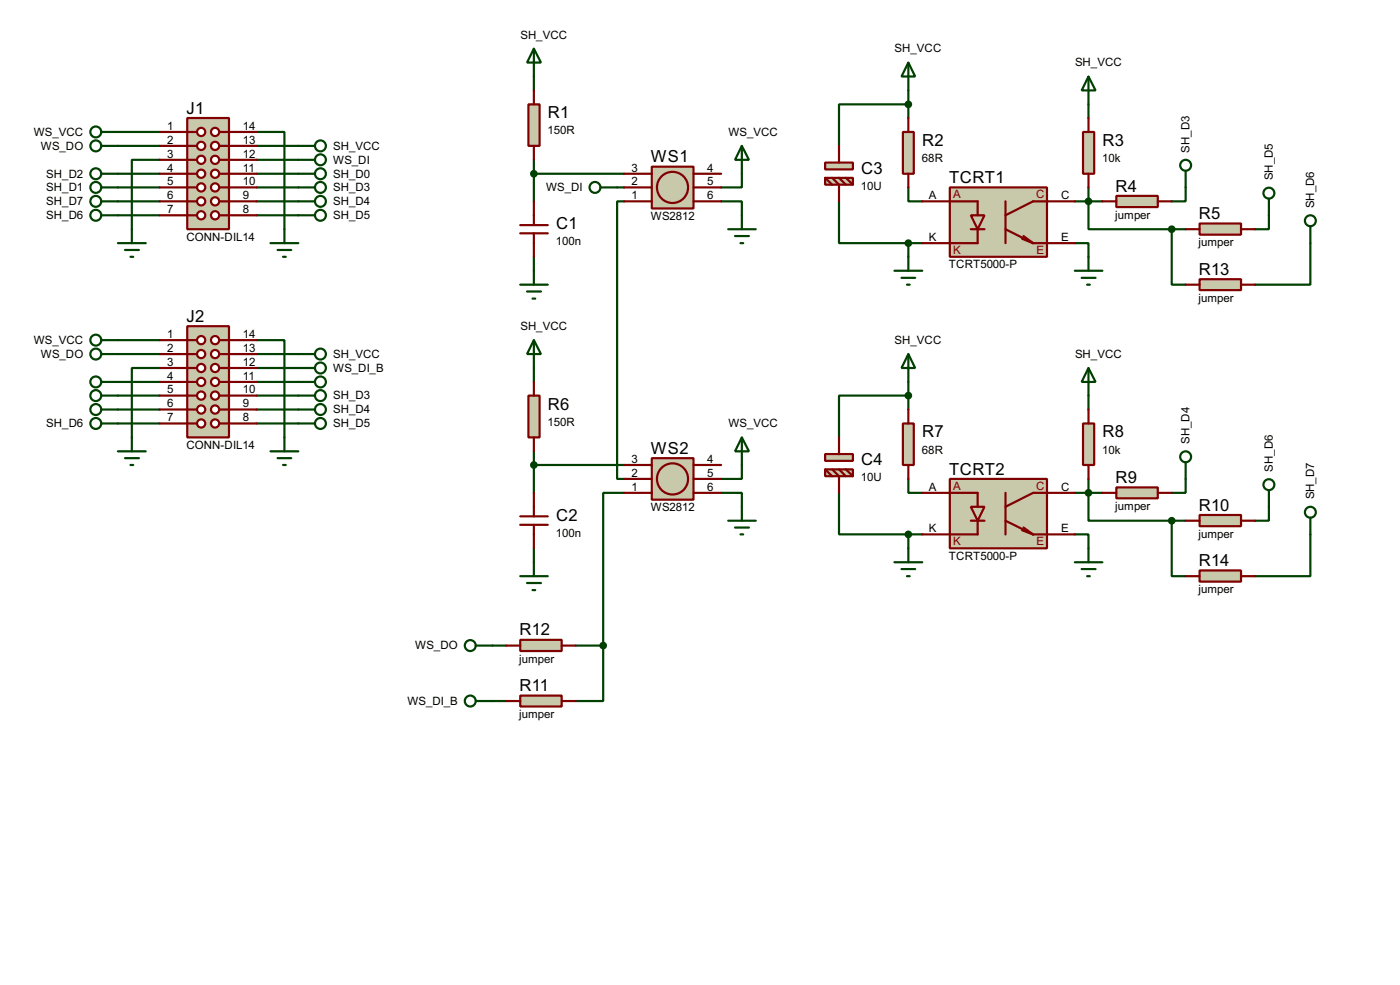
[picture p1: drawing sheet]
<svg xmlns="http://www.w3.org/2000/svg" width="256mm" height="180mm" viewBox="0 0 256 180" stroke-linecap="round" stroke-linejoin="round" font-family="sans-serif">
<g fill="none" stroke="#004000" stroke-width=".4">
<path d="M97.8 14v2.6M166.4 19.1h-12.7v7.6M166.4 16.6v5M199.4 19.1v2.5M21.6 31.8h7.7M21.6 34.3h7.7M21.6 36.9h7.7M21.6 24.2h7.7M21.6 26.7h7.7M21.6 39.4h7.7M29.3 29.3h-5.1v12.7M47 24.2h5.1v17.8"/>
<path d="M47 31.8h7.7M47 34.3h7.7M47 36.9h7.7M47 26.7h7.7M47 29.3h7.7M47 39.4h7.7M97.8 29.3v7.6M97.8 31.8h16.6M113.1 34.3h1.3M114.4 36.9h-1.3v50.8h1.3M132.1 36.9h3.8v2.5M135.9 31.8v2.5h-3.8"/>
<path d="M153.7 36.9v7.6h12.7M166.4 34.3v2.6h2.6M196.9 36.9h5.1M199.4 34.3v7.7h15.3M217.2 34.3v2.6h-2.5M232.5 39.4v2.6h-2.6M97.8 47v2.6M166.4 44.5v2.5M166.4 44.5h2.6M196.9 44.5h2.5v2.5M214.7 42v10.1h2.5M214.7 42h2.5"/>
<path d="M240.1 44.5v7.6h-10.2M21.6 62.3h7.7M21.6 64.8h7.7M21.6 69.9h7.7M21.6 72.4h7.7M21.6 75h7.7M21.6 77.5h7.7M29.3 67.4h-5.1v12.7M47 62.3h5.1v17.8M47 64.8h7.7M47 69.9h7.7M47 67.4h7.7"/>
<path d="M47 72.4h7.7M47 75h7.7M47 77.5h7.7M97.8 67.4v2.5M166.4 72.4h-12.7v7.7M166.4 69.9v5.1M199.4 72.4v2.6M97.8 82.6v7.6M97.8 85.1h16.6M114.4 90.2h-3.9v28M132.1 90.2h3.8v2.6M135.9 85.1v2.6h-3.8"/>
<path d="M153.7 90.2v7.6h12.7M166.4 87.7v2.5h2.6M166.4 97.8v2.6M166.4 97.8h2.6M196.9 97.8h2.5v2.6M196.9 90.2h5.1M199.4 87.7v7.6h15.3M214.7 95.3v10.2h2.5M214.7 95.3h2.5M217.2 87.7v2.5h-2.5M232.5 92.8v2.5h-2.6M240.1 97.8v7.7h-10.2"/>
<path d="M90.2 118.2h2.6M97.8 100.4v2.5M105.5 118.2h5M110.5 118.2v10.1h-5M90.2 128.3h2.6"/>
</g>
<path d="M119.4 30.5h7.7v7.7h-7.7z" fill="#c8c8aa" stroke="#800000" stroke-width=".4"/>
<circle cx="123.2" cy="34.3" r="2.85" fill="#c8c8aa" stroke="#800000" stroke-width=".4"/>
<path d="M97.8 36.9v4.3M114.4 31.8h5M114.4 34.3h5M114.4 36.9h5M127.1 31.8h5M127.1 34.3h5M127.1 36.9h5M95.3 42.7h5.1M95.3 41.2h5.1M97.8 42.7v4.3" fill="none" stroke="#800000" stroke-width=".4"/>
<g fill="none" stroke="#004000" stroke-width=".4">
<path d="M166.4 11.5l1.3 2.5h-2.5zM166.4 11.5v5.1M199.4 14l1.3 2.6h-2.5zM199.4 14v5.1M217.2 31.3v3M232.5 36.4v3M163.9 49.6h5.1M165.2 50.9h2.5M166.2 52.1h.5M166.4 47v2.6M196.9 49.6h5.1M198.2 50.9h2.5"/>
<path d="M199.2 52.1h.5M199.4 47v2.6"/>
<circle cx="217.2" cy="30.3" r="1"/>
<circle cx="232.4" cy="35.4" r="1"/>
</g>
<path d="M96.8 19.1h2.1v7.6h-2.1z" fill="#c8c8aa" stroke="#800000" stroke-width=".4"/>
<path d="M97.8 16.6v2.5M97.8 26.7v2.6" fill="none" stroke="#800000" stroke-width=".4"/>
<path d="M165.4 24.2h2v7.6h-2z" fill="#c8c8aa" stroke="#800000" stroke-width=".4"/>
<path d="M166.4 21.6v2.6M166.4 31.8v2.5" fill="none" stroke="#800000" stroke-width=".4"/>
<path d="M198.4 24.2h2.1v7.6h-2.1z" fill="#c8c8aa" stroke="#800000" stroke-width=".4"/>
<path d="M199.4 21.6v2.6M199.4 31.8v2.5" fill="none" stroke="#800000" stroke-width=".4"/>
<path d="M204.5 35.9h7.6v2h-7.6z" fill="#c8c8aa" stroke="#800000" stroke-width=".4"/>
<path d="M202 36.9h2.5M212.1 36.9h2.6" fill="none" stroke="#800000" stroke-width=".4"/>
<path d="M219.8 40.9h7.6v2.1h-7.6z" fill="#c8c8aa" stroke="#800000" stroke-width=".4"/>
<path d="M217.2 42h2.6M227.4 42h2.5" fill="none" stroke="#800000" stroke-width=".4"/>
<path d="M97.8 8.9l1.3 2.6h-2.5zM97.8 8.9v5.1M135.9 26.7l1.3 2.6h-2.5zM135.9 26.7v5.1M135.9 39.4v2.6M95.3 52.1h5.1M96.6 53.4h2.5M97.6 54.7h.5M97.8 49.6v2.5M133.4 42h5.1M134.7 43.2h2.5M135.7 44.5h.5" fill="none" stroke="#004000" stroke-width=".4"/>
<circle cx="97.8" cy="31.8" r=".5" fill="#004000" stroke="#004000" stroke-width=".4"/>
<path d="M119.4 83.9h7.7v7.6h-7.7z" fill="#c8c8aa" stroke="#800000" stroke-width=".4"/>
<circle cx="123.2" cy="87.7" r="2.85" fill="#c8c8aa" stroke="#800000" stroke-width=".4"/>
<path d="M95.3 96.1h5.1M95.3 94.5h5.1M97.8 90.2v4.3M97.8 96.1v4.3M114.4 85.1h5M114.4 87.7h5M114.4 90.2h5M127.1 85.1h5M127.1 87.7h5M127.1 90.2h5" fill="none" stroke="#800000" stroke-width=".4"/>
<path d="M96.8 72.4h2.1v7.7h-2.1z" fill="#c8c8aa" stroke="#800000" stroke-width=".4"/>
<path d="M97.8 69.9v2.5M97.8 80.1v2.5" fill="none" stroke="#800000" stroke-width=".4"/>
<g fill="none" stroke="#004000" stroke-width=".4">
<path d="M97.8 62.3l1.3 2.5h-2.5zM97.8 62.3v5.1M166.4 64.8l1.3 2.6h-2.5zM166.4 64.8v5.1M199.4 67.4l1.3 2.5h-2.5zM199.4 67.4v5M133.4 95.3h5.1M134.7 96.6h2.5M135.7 97.8h.5M135.9 80.1l1.3 2.5h-2.5zM135.9 80.1v5M135.9 92.8v2.5"/>
<path d="M217.2 84.6v3.1M232.5 89.7v3.1M95.3 105.5h5.1M96.6 106.7h2.5M97.6 108h.5M97.8 102.9v2.6M163.9 102.9h5.1M165.2 104.2h2.5M166.2 105.5h.5M166.4 100.4v2.5M196.9 102.9h5.1M198.2 104.2h2.5"/>
<path d="M199.2 105.5h.5M199.4 100.4v2.5"/>
<circle cx="217.2" cy="83.6" r="1"/>
<circle cx="232.4" cy="88.7" r="1"/>
</g>
<circle cx="97.8" cy="85.1" r=".5" fill="#004000" stroke="#004000" stroke-width=".4"/>
<path d="M165.4 77.5h2v7.6h-2z" fill="#c8c8aa" stroke="#800000" stroke-width=".4"/>
<path d="M166.4 75v2.5M166.4 85.1v2.6" fill="none" stroke="#800000" stroke-width=".4"/>
<path d="M198.4 77.5h2.1v7.6h-2.1z" fill="#c8c8aa" stroke="#800000" stroke-width=".4"/>
<path d="M199.4 75v2.5M199.4 85.1v2.6" fill="none" stroke="#800000" stroke-width=".4"/>
<path d="M204.5 89.2h7.6v2h-7.6z" fill="#c8c8aa" stroke="#800000" stroke-width=".4"/>
<path d="M202 90.2h2.5M212.1 90.2h2.6" fill="none" stroke="#800000" stroke-width=".4"/>
<path d="M219.8 94.3h7.6v2h-7.6z" fill="#c8c8aa" stroke="#800000" stroke-width=".4"/>
<path d="M217.2 95.3h2.6M227.4 95.3h2.5" fill="none" stroke="#800000" stroke-width=".4"/>
<g fill="none" stroke="#004000" stroke-width=".4">
<path d="M110 34.3h3.1M87.2 118.2h3"/>
<circle cx="109" cy="34.3" r="1"/>
<circle cx="86.1" cy="118.2" r="1"/>
</g>
<g fill="#c8c8aa" stroke="#800000" stroke-width=".4">
<path d="M151.2 29.8h5.1v1.2h-5.1z"/>
<path d="M151.2 32.6h5.1v1.2h-5.1z"/>
</g>
<path d="M151.2 32.6l1.3 1.2M152.5 32.6l1.2 1.2v3.1M153.7 26.7v3.1M153.7 32.6l1.3 1.2M155 32.6l1.3 1.2" fill="none" stroke="#800000" stroke-width=".4"/>
<circle cx="166.4" cy="19.1" r=".5" fill="#004000" stroke="#004000" stroke-width=".4"/>
<g fill="#c8c8aa" stroke="#800000" stroke-width=".4">
<path d="M151.2 83.1h5.1v1.3h-5.1z"/>
<path d="M151.2 85.9h5.1v1.3h-5.1z"/>
</g>
<path d="M151.2 85.9l1.3 1.3M152.5 85.9l1.2 1.3v3M153.7 80.1v3M153.7 85.9l1.3 1.3M155 85.9l1.3 1.3" fill="none" stroke="#800000" stroke-width=".4"/>
<circle cx="166.4" cy="72.4" r=".5" fill="#004000" stroke="#004000" stroke-width=".4"/>
<path d="M174 34.3h17.8v12.7h-17.8z" fill="#c8c8aa" stroke="#800000" stroke-width=".4"/>
<path d="M177.9 39.4h2.5l-1.3 2.6z" fill="#c8c8aa" stroke="#800000" stroke-width=".4"/>
<path d="M169 36.9h10.1v2.5M184.2 36.9v7.6M196.9 36.9h-7.6l-5.1 2.5M177.9 42h2.5M179.1 42v2.5h-10.1M184.2 42l5.1 2.5M187.3 43.7l2 .8M187.5 43.2l1.8 1.3M189.3 44.5h7.6" fill="none" stroke="#800000" stroke-width=".4"/>
<path d="M174 87.7h17.8v12.7h-17.8z" fill="#c8c8aa" stroke="#800000" stroke-width=".4"/>
<path d="M177.9 92.8h2.5l-1.3 2.5z" fill="#c8c8aa" stroke="#800000" stroke-width=".4"/>
<path d="M169 90.2h10.1v2.6M177.9 95.3h2.5M179.1 95.3v2.5h-10.1M184.2 90.2v7.6M184.2 95.3l5.1 2.5M187.3 97.1l2 .7M187.5 96.6l1.8 1.2M189.3 97.8h7.6M196.9 90.2h-7.6l-5.1 2.6" fill="none" stroke="#800000" stroke-width=".4"/>
<g fill="#004000" stroke="#004000" stroke-width=".4">
<circle cx="166.4" cy="97.8" r=".5"/>
<circle cx="199.4" cy="90.2" r=".5"/>
<circle cx="166.4" cy="44.5" r=".5"/>
<circle cx="199.4" cy="36.9" r=".5"/>
</g>
<path d="M95.3 117.1h7.6v2.1h-7.6z" fill="#c8c8aa" stroke="#800000" stroke-width=".4"/>
<path d="M92.8 118.2h2.5M102.9 118.2h2.6" fill="none" stroke="#800000" stroke-width=".4"/>
<path d="M95.3 127.3h7.6v2h-7.6z" fill="#c8c8aa" stroke="#800000" stroke-width=".4"/>
<path d="M92.8 128.3h2.5M102.9 128.3h2.6" fill="none" stroke="#800000" stroke-width=".4"/>
<g fill="none" stroke="#004000" stroke-width=".4">
<path d="M18.6 24.2h3M18.6 26.7h3M18.6 31.8h3M18.6 34.3h3M18.6 36.9h3M54.7 29.3h3M54.7 26.7h3M54.7 31.8h3M54.7 34.3h3M54.7 36.9h3M87.2 128.3h3"/>
<circle cx="17.5" cy="26.7" r="1"/>
<circle cx="17.5" cy="34.3" r="1"/>
<circle cx="17.5" cy="31.8" r="1"/>
<circle cx="17.5" cy="36.9" r="1"/>
<circle cx="17.5" cy="24.2" r="1"/>
<circle cx="58.7" cy="31.8" r="1"/>
<circle cx="58.7" cy="29.3" r="1"/>
<circle cx="58.7" cy="26.7" r="1"/>
<circle cx="58.7" cy="34.3" r="1"/>
<circle cx="58.7" cy="36.9" r="1"/>
<circle cx="86.1" cy="128.3" r="1"/>
</g>
<path d="M34.3 21.6h7.7v20.4h-7.7z" fill="#c8c8aa" stroke="#800000" stroke-width=".4"/>
<path d="M34.3 24.2h1.8" fill="none" stroke="#800000" stroke-width=".4"/>
<circle cx="36.8" cy="24.2" r=".75" fill="#feffff" stroke="#800000" stroke-width=".4"/>
<path d="M34.3 26.7h1.8" fill="none" stroke="#800000" stroke-width=".4"/>
<circle cx="36.8" cy="26.7" r=".75" fill="#feffff" stroke="#800000" stroke-width=".4"/>
<path d="M34.3 29.3h1.8" fill="none" stroke="#800000" stroke-width=".4"/>
<circle cx="36.8" cy="29.3" r=".75" fill="#feffff" stroke="#800000" stroke-width=".4"/>
<path d="M34.3 31.8h1.8" fill="none" stroke="#800000" stroke-width=".4"/>
<circle cx="36.8" cy="31.8" r=".75" fill="#feffff" stroke="#800000" stroke-width=".4"/>
<path d="M40.2 24.2h1.8" fill="none" stroke="#800000" stroke-width=".4"/>
<circle cx="39.4" cy="24.2" r=".75" fill="#feffff" stroke="#800000" stroke-width=".4"/>
<path d="M40.2 26.7h1.8" fill="none" stroke="#800000" stroke-width=".4"/>
<circle cx="39.4" cy="26.7" r=".75" fill="#feffff" stroke="#800000" stroke-width=".4"/>
<path d="M40.2 29.3h1.8" fill="none" stroke="#800000" stroke-width=".4"/>
<circle cx="39.4" cy="29.3" r=".75" fill="#feffff" stroke="#800000" stroke-width=".4"/>
<path d="M40.2 31.8h1.8" fill="none" stroke="#800000" stroke-width=".4"/>
<circle cx="39.4" cy="31.8" r=".75" fill="#feffff" stroke="#800000" stroke-width=".4"/>
<path d="M34.3 34.3h1.8" fill="none" stroke="#800000" stroke-width=".4"/>
<circle cx="36.8" cy="34.3" r=".75" fill="#feffff" stroke="#800000" stroke-width=".4"/>
<path d="M40.2 34.3h1.8" fill="none" stroke="#800000" stroke-width=".4"/>
<circle cx="39.4" cy="34.3" r=".75" fill="#feffff" stroke="#800000" stroke-width=".4"/>
<path d="M34.3 36.9h1.8" fill="none" stroke="#800000" stroke-width=".4"/>
<circle cx="36.8" cy="36.9" r=".75" fill="#feffff" stroke="#800000" stroke-width=".4"/>
<path d="M40.2 36.9h1.8" fill="none" stroke="#800000" stroke-width=".4"/>
<circle cx="39.4" cy="36.9" r=".75" fill="#feffff" stroke="#800000" stroke-width=".4"/>
<path d="M34.3 39.4h1.8" fill="none" stroke="#800000" stroke-width=".4"/>
<circle cx="36.8" cy="39.4" r=".75" fill="#feffff" stroke="#800000" stroke-width=".4"/>
<path d="M40.2 39.4h1.8" fill="none" stroke="#800000" stroke-width=".4"/>
<circle cx="39.4" cy="39.4" r=".75" fill="#feffff" stroke="#800000" stroke-width=".4"/>
<g fill="none" stroke="#800000" stroke-width=".4">
<path d="M29.3 24.2h5M29.3 26.7h5M29.3 29.3h5M29.3 31.8h5M29.3 34.3h5M29.3 36.9h5M29.3 39.4h5M42 24.2h5M42 26.7h5M42 29.3h5M42 31.8h5M42 34.3h5"/>
<path d="M42 36.9h5M42 39.4h5"/>
</g>
<g fill="none" stroke="#004000" stroke-width=".4">
<path d="M18.6 39.4h3M54.7 39.4h3M21.6 44.5h5.1M22.9 45.8h2.6M23.9 47h.5M24.2 42v2.5M49.6 44.5h5.1M50.9 45.8h2.5M51.9 47h.5M52.1 42v2.5M18.6 62.3h3M18.6 64.8h3"/>
<path d="M18.6 69.9h3M18.6 72.4h3M18.6 75h3M54.7 67.4h3M54.7 64.8h3M54.7 69.9h3M54.7 72.4h3M54.7 75h3"/>
<circle cx="17.5" cy="39.4" r="1"/>
<circle cx="58.7" cy="39.4" r="1"/>
<circle cx="17.5" cy="72.4" r="1"/>
<circle cx="17.5" cy="75" r="1"/>
<circle cx="17.5" cy="64.8" r="1"/>
<circle cx="17.5" cy="69.9" r="1"/>
<circle cx="17.5" cy="62.3" r="1"/>
<circle cx="58.7" cy="75" r="1"/>
<circle cx="58.7" cy="69.9" r="1"/>
<circle cx="58.7" cy="64.8" r="1"/>
<circle cx="58.7" cy="67.4" r="1"/>
<circle cx="58.7" cy="72.4" r="1"/>
</g>
<path d="M34.3 59.7h7.7v20.4h-7.7z" fill="#c8c8aa" stroke="#800000" stroke-width=".4"/>
<path d="M34.3 62.3h1.8" fill="none" stroke="#800000" stroke-width=".4"/>
<circle cx="36.8" cy="62.3" r=".75" fill="#feffff" stroke="#800000" stroke-width=".4"/>
<path d="M34.3 64.8h1.8" fill="none" stroke="#800000" stroke-width=".4"/>
<circle cx="36.8" cy="64.8" r=".75" fill="#feffff" stroke="#800000" stroke-width=".4"/>
<path d="M34.3 67.4h1.8" fill="none" stroke="#800000" stroke-width=".4"/>
<circle cx="36.8" cy="67.4" r=".75" fill="#feffff" stroke="#800000" stroke-width=".4"/>
<path d="M34.3 69.9h1.8" fill="none" stroke="#800000" stroke-width=".4"/>
<circle cx="36.8" cy="69.9" r=".75" fill="#feffff" stroke="#800000" stroke-width=".4"/>
<path d="M40.2 62.3h1.8" fill="none" stroke="#800000" stroke-width=".4"/>
<circle cx="39.4" cy="62.3" r=".75" fill="#feffff" stroke="#800000" stroke-width=".4"/>
<path d="M40.2 64.8h1.8" fill="none" stroke="#800000" stroke-width=".4"/>
<circle cx="39.4" cy="64.8" r=".75" fill="#feffff" stroke="#800000" stroke-width=".4"/>
<path d="M40.2 67.4h1.8" fill="none" stroke="#800000" stroke-width=".4"/>
<circle cx="39.4" cy="67.4" r=".75" fill="#feffff" stroke="#800000" stroke-width=".4"/>
<path d="M40.2 69.9h1.8" fill="none" stroke="#800000" stroke-width=".4"/>
<circle cx="39.4" cy="69.9" r=".75" fill="#feffff" stroke="#800000" stroke-width=".4"/>
<path d="M34.3 72.4h1.8" fill="none" stroke="#800000" stroke-width=".4"/>
<circle cx="36.8" cy="72.4" r=".75" fill="#feffff" stroke="#800000" stroke-width=".4"/>
<path d="M40.2 72.4h1.8" fill="none" stroke="#800000" stroke-width=".4"/>
<circle cx="39.4" cy="72.4" r=".75" fill="#feffff" stroke="#800000" stroke-width=".4"/>
<path d="M34.3 75h1.8" fill="none" stroke="#800000" stroke-width=".4"/>
<circle cx="36.8" cy="75" r=".75" fill="#feffff" stroke="#800000" stroke-width=".4"/>
<path d="M40.2 75h1.8" fill="none" stroke="#800000" stroke-width=".4"/>
<circle cx="39.4" cy="75" r=".75" fill="#feffff" stroke="#800000" stroke-width=".4"/>
<path d="M34.3 77.5h1.8" fill="none" stroke="#800000" stroke-width=".4"/>
<circle cx="36.8" cy="77.5" r=".75" fill="#feffff" stroke="#800000" stroke-width=".4"/>
<path d="M40.2 77.5h1.8" fill="none" stroke="#800000" stroke-width=".4"/>
<circle cx="39.4" cy="77.5" r=".75" fill="#feffff" stroke="#800000" stroke-width=".4"/>
<g fill="none" stroke="#800000" stroke-width=".4">
<path d="M29.3 62.3h5M29.3 64.8h5M29.3 67.4h5M29.3 69.9h5M29.3 72.4h5M29.3 75h5M29.3 77.5h5M42 62.3h5M42 64.8h5M42 67.4h5M42 69.9h5M42 72.4h5"/>
<path d="M42 75h5M42 77.5h5"/>
</g>
<g fill="none" stroke="#004000" stroke-width=".4">
<path d="M18.6 77.5h3M54.7 77.5h3M21.6 82.6h5.1M22.9 83.9h2.6M23.9 85.1h.5M24.2 80.1v2.5M49.6 82.6h5.1M50.9 83.9h2.5M51.9 85.1h.5M52.1 80.1v2.5"/>
<circle cx="17.5" cy="77.5" r="1"/>
<circle cx="58.7" cy="77.5" r="1"/>
</g>
<circle cx="110.5" cy="118.2" r=".5" fill="#004000" stroke="#004000" stroke-width=".4"/>
<path d="M219.8 51.1h7.6v2h-7.6z" fill="#c8c8aa" stroke="#800000" stroke-width=".4"/>
<path d="M217.2 52.1h2.6M227.4 52.1h2.5" fill="none" stroke="#800000" stroke-width=".4"/>
<g fill="none" stroke="#004000" stroke-width=".4">
<path d="M240.1 41.5v3M240.1 94.8v3"/>
<circle cx="240" cy="40.4" r="1"/>
<circle cx="240" cy="93.8" r="1"/>
</g>
<path d="M219.8 104.4h7.6v2.1h-7.6z" fill="#c8c8aa" stroke="#800000" stroke-width=".4"/>
<path d="M217.2 105.5h2.6M227.4 105.5h2.5" fill="none" stroke="#800000" stroke-width=".4"/>
<g fill="#004000" stroke="#004000" stroke-width=".4">
<circle cx="214.6" cy="95.3" r=".5"/>
<circle cx="214.6" cy="42" r=".5"/>
</g>
<g font-size="3.4">
<text x="34.2" y="20.8">J1</text>
<text x="100.4" y="21.7">R1</text>
<text x="119.3" y="29.7">WS1</text>
<text x="169" y="26.7">R2</text>
<text x="202" y="26.7">R3</text>
<text x="157.8" y="31.8">C3</text>
<text x="173.9" y="33.5">TCRT1</text>
<text x="204.4" y="35.1">R4</text>
<text x="101.9" y="42">C1</text>
<text x="219.6" y="40.1">R5</text>
<text x="219.6" y="50.3">R13</text>
<text x="34.2" y="58.9">J2</text>
<text x="100.4" y="75">R6</text>
<text x="119.3" y="83.1">WS2</text>
<text x="169" y="80.1">R7</text>
<text x="202" y="80.1">R8</text>
<text x="157.8" y="85.2">C4</text>
<text x="173.9" y="86.9">TCRT2</text>
<text x="204.4" y="88.4">R9</text>
<text x="101.9" y="95.3">C2</text>
<text x="219.6" y="93.5">R10</text>
<text x="219.6" y="103.6">R14</text>
<text x="95.2" y="116.3">R12</text>
<text x="95.2" y="126.5">R11</text>
</g>
<g font-size="2.4">
<text x="95.3" y="7.1">SH_VCC</text>
<text x="163.9" y="9.6">SH_VCC</text>
<text x="196.9" y="12.2">SH_VCC</text>
<text x="30.7" y="23.8">1</text>
<text x="44.5" y="23.8">14</text>
<text x="6.2" y="24.9">WS_VCC</text>
<text x="7.5" y="27.4">WS_DO</text>
<text x="30.7" y="26.3">2</text>
<text x="30.7" y="28.9">3</text>
<text x="44.5" y="26.3">13</text>
<text x="44.5" y="28.9">12</text>
<text x="61" y="30">WS_DI</text>
<text x="61" y="27.4">SH_VCC</text>
<text x="100.3" y="24.6">150R</text>
<text x="133.4" y="24.9">WS_VCC</text>
<text x="168.9" y="29.6">68R</text>
<text x="201.9" y="29.6">10k</text>
<text x="217.9" y="27.9" transform="rotate(-90 217.9 27.9)">SH_D3</text>
<text x="8.5" y="32.5">SH_D2</text>
<text x="8.5" y="35">SH_D1</text>
<text x="30.7" y="31.4">4</text>
<text x="30.7" y="33.9">5</text>
<text x="44.5" y="31.4">11</text>
<text x="44.5" y="33.9">10</text>
<text x="61" y="32.5">SH_D0</text>
<text x="61" y="35">SH_D3</text>
<text x="100" y="35">WS_DI</text>
<text x="115.7" y="33.9">2</text>
<text x="115.7" y="31.4">3</text>
<text x="129.6" y="31.4">4</text>
<text x="129.6" y="33.9">5</text>
<text x="157.7" y="34.7">10U</text>
<text x="233.2" y="33" transform="rotate(-90 233.2 33)">SH_D5</text>
<text x="8.5" y="37.6">SH_D7</text>
<text x="8.5" y="40.1">SH_D6</text>
<text x="30.7" y="36.5">6</text>
<text x="30.7" y="39">7</text>
<text x="44.5" y="36.5">9</text>
<text x="44.5" y="39">8</text>
<text x="61" y="37.6">SH_D4</text>
<text x="61" y="40.1">SH_D5</text>
<text x="115.7" y="36.5">1</text>
<text x="119.2" y="40.2">WS2812</text>
<text x="129.6" y="36.5">6</text>
<text x="170.1" y="36.5">A</text>
<text x="194.4" y="36.5">C</text>
<text x="204.3" y="40">jumper</text>
<text x="240.8" y="38.1" transform="rotate(-90 240.8 38.1)">SH_D6</text>
<text x="34.1" y="44.1">CONN-DIL14</text>
<text x="101.9" y="44.9">100n</text>
<text x="170.1" y="44.1">K</text>
<text x="194.4" y="44.1">E</text>
<text x="219.6" y="45.1">jumper</text>
<text x="173.8" y="49.1">TCRT5000-P</text>
<text x="219.6" y="55.2">jumper</text>
<text x="6.2" y="63">WS_VCC</text>
<text x="7.5" y="65.5">WS_DO</text>
<text x="30.7" y="61.9">1</text>
<text x="30.7" y="64.4">2</text>
<text x="44.5" y="61.9">14</text>
<text x="44.5" y="64.4">13</text>
<text x="61" y="65.5">SH_VCC</text>
<text x="95.3" y="60.4">SH_VCC</text>
<text x="163.9" y="63">SH_VCC</text>
<text x="196.9" y="65.5">SH_VCC</text>
<text x="30.7" y="67">3</text>
<text x="30.7" y="69.5">4</text>
<text x="30.7" y="72">5</text>
<text x="44.5" y="67">12</text>
<text x="44.5" y="69.5">11</text>
<text x="44.5" y="72">10</text>
<text x="61" y="68.1">WS_DI_B</text>
<text x="30.7" y="74.6">6</text>
<text x="30.7" y="77.1">7</text>
<text x="44.5" y="74.6">9</text>
<text x="44.5" y="77.1">8</text>
<text x="61" y="73.1">SH_D3</text>
<text x="61" y="75.7">SH_D4</text>
<text x="100.3" y="78">150R</text>
<text x="8.5" y="78.2">SH_D6</text>
<text x="34.1" y="82.2">CONN-DIL14</text>
<text x="61" y="78.2">SH_D5</text>
<text x="133.4" y="78.2">WS_VCC</text>
<text x="168.9" y="83">68R</text>
<text x="201.9" y="83">10k</text>
<text x="217.9" y="81.3" transform="rotate(-90 217.9 81.3)">SH_D4</text>
<text x="115.7" y="87.3">2</text>
<text x="115.7" y="89.8">1</text>
<text x="115.7" y="84.7">3</text>
<text x="129.6" y="84.7">4</text>
<text x="129.6" y="87.3">5</text>
<text x="129.6" y="89.8">6</text>
<text x="157.7" y="88.1">10U</text>
<text x="170.1" y="89.8">A</text>
<text x="194.4" y="89.8">C</text>
<text x="233.2" y="86.4" transform="rotate(-90 233.2 86.4)">SH_D6</text>
<text x="119.2" y="93.6">WS2812</text>
<text x="204.3" y="93.3">jumper</text>
<text x="240.8" y="91.4" transform="rotate(-90 240.8 91.4)">SH_D7</text>
<text x="101.9" y="98.2">100n</text>
<text x="170.1" y="97.4">K</text>
<text x="194.4" y="97.4">E</text>
<text x="219.6" y="98.4">jumper</text>
<text x="173.8" y="102.5">TCRT5000-P</text>
<text x="219.6" y="108.6">jumper</text>
<text x="76.1" y="118.9">WS_DO</text>
<text x="95.1" y="121.3">jumper</text>
<text x="74.6" y="129">WS_DI_B</text>
<text x="95.1" y="131.4">jumper</text>
</g>
<g font-size="2.4" fill="#800000">
<text x="174.6" y="36.3">A</text>
<text x="189.8" y="36.3">C</text>
<text x="174.6" y="46.5">K</text>
<text x="189.9" y="46.5">E</text>
<text x="174.6" y="89.6">A</text>
<text x="189.8" y="89.6">C</text>
<text x="174.6" y="99.8">K</text>
<text x="189.9" y="99.8">E</text>
</g>
</svg>
